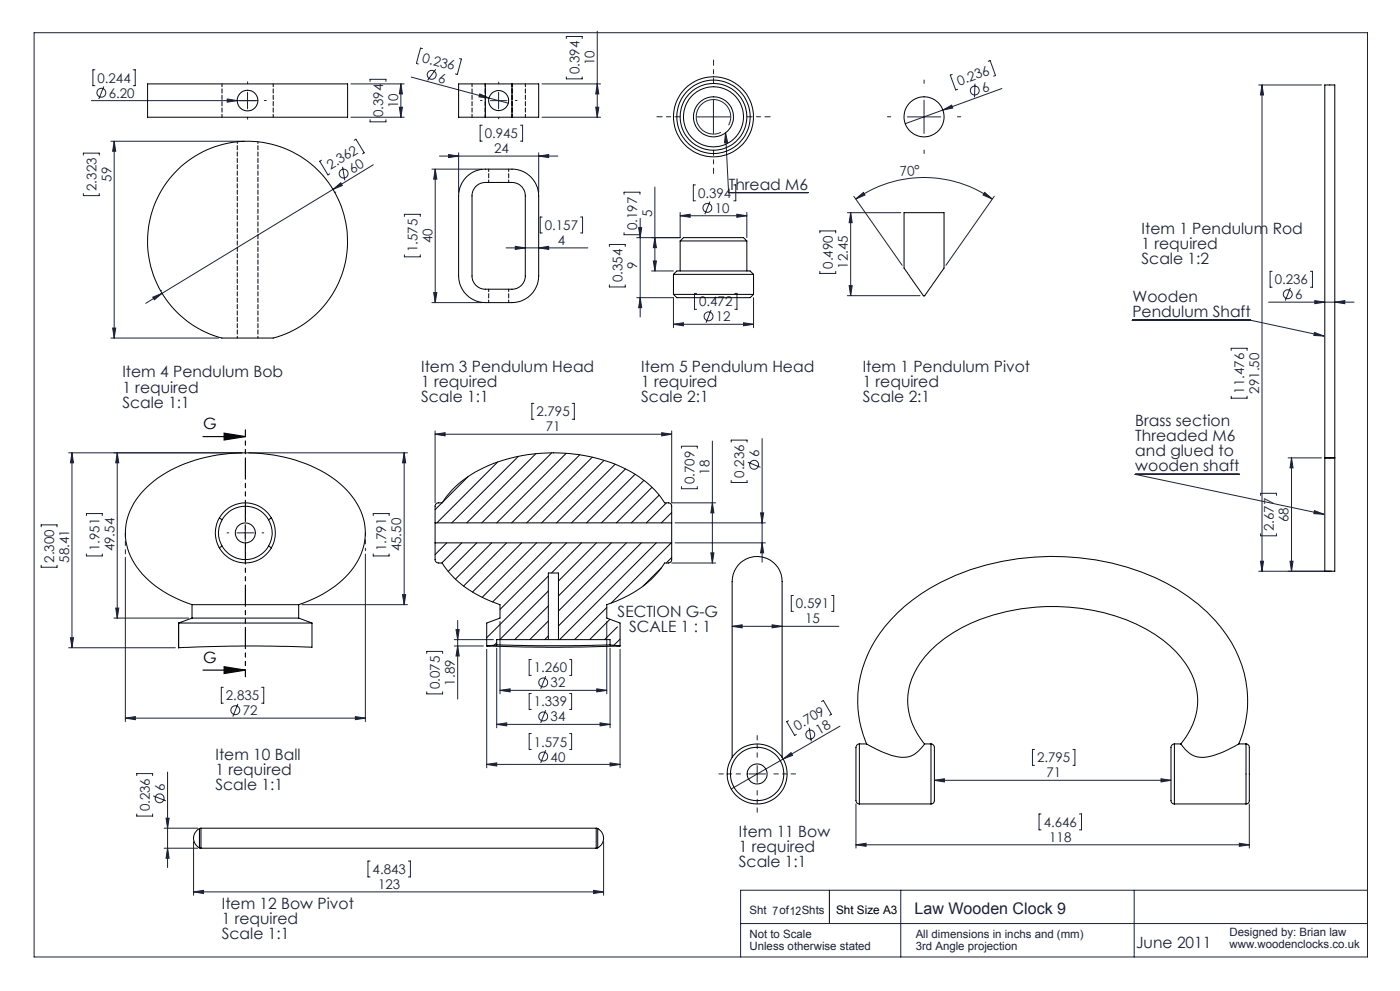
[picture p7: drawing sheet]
<svg xmlns="http://www.w3.org/2000/svg" width="420mm" height="297mm" viewBox="0 0 420 297" stroke-linecap="round" stroke-linejoin="round" font-family="sans-serif">
<g fill="none" stroke="#1b2136" stroke-width=".3">
<path d="M10.2 9.8h400v277h-400zM126.8 14.6l-.6-.2-1.3 4.6 .6 .2M137.9 17.6l.5 .1-1.2 4.6-.6-.1M169.9 11.5v-.6h4.8v.6M179.2 9.3v25.8M296.5 18.4l.5-.2 1.7 4.4-.6 .2M27.4 30.2h50M28.5 20.9h-.6v4.8h.6M31.2 25.9l-1.6 3.8M40 20.9h.6v4.8h-.6M68.2 29.7l3 .5-3 .4zM74.3 27.7v4.9"/>
<path d="M105.3 25.1h15.9M105.3 35.1h15.9M111 24.4v-.6h4.8v.6M111 35.9v.6h4.8v-.6M119.8 32.1h.9l-.4 3zM120.3 25.1l.4 3h-.9zM120.3 25.1v10M123.4 23.1l23.3 6.3M130.7 20.8l-2.4 3.3M143.9 28.1l2.8 1.3-3-.4zM144.7 37.5h-.7v4.8h.7M146.7 29.4l5.8 1.5"/>
<path d="M147.1 30.2h5M149.6 27.7v4.9M156.1 37.5h.7v4.8h-.7M162.6 25.1h17.6M162.6 35.1h17.6M169.9 23v.6h4.8v-.6M178.7 32.1h.9l-.4 3zM179.2 25.1l.4 3h-.9zM209.1 35h9.9M214 30v10M217.7 39.8l.9 17.9h23.8M217.7 39.8l.6 3h-1z"/>
<path d="M218.6 37.5a5.2 5.2 0 0 0-3.5-7.6 5.2 5.2 0 0 0-6.1 5.7 5.2 5.2 0 0 0 7.3 4M272.2 35h10M277.2 30v10M282.9 33l2.6-1.5 .3 .9zM285.7 22.3l-.6 .2 1.6 4.4 .6-.1M292.5 25.1l-.2 4.1M300.6 26.5l-29 10.6M377.6 25.5h18.9M378.6 25.5l.5 3h-1zM378.6 25.5v145.7M25 46.5v-.6h4.8v.6M25 58v.6h4.8v-.6"/>
<path d="M33.3 42.3h40M34.3 42.3l.4 3h-.9zM34.3 42.3v59M96.4 48l-.5 .3 2.5 4.1 .5-.3M99.9 56.8l-51.3 31.1M99.9 56.8l2.3-2 .5 .8zM100.4 57.6h.1M102.8 50l.6 4M106.3 42l.5-.3 2.5 4.1-.5 .3M112 49.4l-12.1 7.4M129.6 50.7h15M130.6 50.7l.5 3h-1z"/>
<path d="M130.6 50.7v40M131.8 46.8h35.6M134.6 46.3l3 .5-3 .4zM137.6 45.8v11.9M161.6 46.8l3-.5v.9zM161.6 45.8v11.9M187.2 58.2v-.6h4.8v.6M196.5 56.1v25.1M208.6 55.4h-.6v4.8h.6M220.1 55.4h.6v4.8h-.6M256.2 58.8l14.5 20.7M256.7 59.7l2.3-2 .5 .8z"/>
<path d="M256.7 59.7a35.7 35.7 0 0 1 41 0M295.4 57.7l2.3 2-2.8-1.2zM298.3 58.8l-14.5 20.7M121.3 64.9v-.7h4.8v.7M121.3 76.4v.6h4.8v-.6M151.8 74.3h24.6M154.6 73.8l3 .5-3 .5zM161.6 74.3l3-.5v1zM162.7 65h-.6v4.8h.6M174.2 65h.6v4.8h-.6M182.8 73.9v-.6h4.8v.6M187.2 69.7v.6h4.8v-.6"/>
<path d="M191.6 68.2h.9l-.4 3zM192.1 65.4v29.6M196 78.2h.9l-.4 3zM196.5 71.2l.4 3h-.9zM204 64.7l3-.5v.9zM204 63.7v7.5h-13M204 64.7h20M213 60.4l-1.5 3.8M221.1 64.2l2.9 .5-2.9 .4zM224 63.7v7.5M246 69.8v-.6h4.7v.6M254.2 63.7h16"/>
<path d="M255.2 63.7l.5 3h-1zM255.2 63.7v24.9M33.8 98.3h.9l-.4 3zM45.8 89.1l2.8-1.2-2.3 1.9zM48.1 87.1h.1M48.6 87.9l-4.9 3M129.6 90.7h15M130.1 87.7h1l-.5 3zM182.8 85.4v.6h4.8v-.6M191 89.2h11v9M192.1 89.2l.4 3h-.9zM195.5 81.2h6.5"/>
<path d="M202 97.2h24.1M202 97.2l3-.5v.9zM209 87.9h-.6v4.8h.6M213.3 92.9l-1.5 3.8M220.5 87.9h.6v4.8h-.6M223.1 96.7l3 .5-3 .4zM226.1 89.2v9M246 81.3v.6h4.7v-.6M254.2 88.6h21.8M254.7 85.6h1l-.5 3zM339.7 96h35.5l22 4.7M380.6 90.6h25.6"/>
<path d="M381.6 81.3h-.6v4.8h.6M387.1 86.3l-1.5 3.8M393.1 81.3h.6v4.8h-.6M394.3 99.6l2.9 1.1-3-.2zM394.4 90.1l3 .5-3 .4zM400.4 90.6l3-.5v.9zM33.3 101.3h32.3M369.4 105v-.6h4.7v.6M369.4 118.7v.6h4.7v-.6M20.6 135.7h52M21.6 135.7v58.4M21.6 135.7l.4 3h-.9z"/>
<path d="M35.2 135.7l.4 3h-.9zM35.2 135.7v49.5M74.6 135.7h47.6M121.2 135.7l.5 3h-.9zM121.2 135.7v45.5M130.5 129.1v21.6M130.5 130.1h71M130.5 130.1l3-.4v.9zM160.2 120.9h-.6v4.8h.6M171.7 120.9h.6v4.8h-.6M198.5 129.7l3 .4-3 .5zM201.5 129.1v21.6h13.2"/>
<path d="M204.4 134.3v-.6h4.8v.6M213.7 132.2v36.5M219.4 132.5v-.6h4.7v.6M224.3 138.5l3.8 1.5M228.6 131.4v37.1M386.4 137.2h10.1M387.5 137.2v34M387.5 137.2l.4 3h-.9zM12.3 157.9v-.6h4.8v.6M25.9 154.5v-.6h4.8v.6M71.1 159.7h5M73.6 157.2v5"/>
<path d="M112 154.5v-.6h4.7v.6M202.5 156.7h27.1M204.4 145.8v.7h4.8v-.7M213.7 150.7l.5 3h-.9zM219.4 144v.6h4.7v-.6M228.2 153.7h.9l-.5 3zM371.8 142.2h-31.2l56.6 11.9M378.2 148.5v-.7h4.7v.7M378.2 159.9v.7h4.7v-.7M394.3 153l2.9 1.1-3-.2zM12.3 169.4v.6h4.8v-.6M25.9 166v.6h4.8v-.6"/>
<path d="M37.6 167v49.2M109.6 166v50.2M112 166v.6h4.7v-.6M120.8 178.2h.9l-.5 3zM201.5 168.7h13.2M202.5 162.7h27.1M213.3 165.7h.9l-.5 3zM228.6 162.7l.5 3h-.9zM238 178.5h-.6v4.7h.6M249.5 178.5h.6v4.7h-.6M377.6 171.2h21.9M378.1 168.2h1l-.5 3z"/>
<path d="M387 168.2h.9l-.4 3zM20.6 194.1h32M21.1 191.1h.9l-.4 3zM34.2 185.2h22.4M34.7 182.2h.9l-.4 3zM53.6 186.7v7.4M90.6 181.2h31.6M128 195.8v-.6h4.8v.6M136.3 191.7h11.7M136.3 193.6h8.7M136.8 188.7h1l-.5 3zM137.3 185.9v23.6"/>
<path d="M137.3 193.6l.5 3h-1zM146 194.6v35.5M149 194.3v23.8M150 186.3v21.6M159.4 197.7h-.7v4.7h.7M170.9 197.7h.6v4.7h-.6M182 186.3v21.6M183 194.3v23.8M186 194.6v35.5M219.6 187.7l3-.4v.9zM219.6 187.7h32.1M231.6 187.3l3 .4-3 .5z"/>
<path d="M37.6 215.2l3-.4v.9zM37.6 215.2h72M67 206h-.6v4.7h.6M71.4 211l-1.6 3.8M78.5 206h.6v4.7h-.6M106.6 214.8l3 .4-3 .5zM128 207.3v.7h4.8v-.7M149 217.1h34M149 217.1l3-.5v1zM150 206.9h32M150 206.9l3-.5v1zM159.4 219.8h-.7v4.8h.7"/>
<path d="M159.4 207.9h-.7v4.7h.7M163.7 212.8l-1.5 3.8M163.7 202.6l-1.5 3.8M170.9 219.8h.6v4.8h-.6M170.9 207.9h.6v4.7h-.6M179 206.4l3 .5-3 .5zM180 216.6l3 .5-3 .5zM236.5 216l-.5 .3 2.4 4.1 .5-.3M242.8 218.1l.6 4.1M246.5 210.3l.5-.4 2.4 4.2-.5 .3M252 217.6l-17.1 9.9M41 232.4v-.6h4.8v.6"/>
<path d="M46 238.5l3.8 1.5M50.3 231.4v28.6M146 229.1h40M146 229.1l3-.5v1zM163.7 224.8l-1.5 3.8M183 228.6l3 .5-3 .5zM224.6 231.9h5.1M227.2 229.4v5.1M234.9 227.5l-15.5 9M234.9 227.5l2.4-1.9 .5 .8zM280.3 233.9l3-.5v.9zM280.3 233.9h71"/>
<path d="M310.4 224.6h-.7v4.8h.7M321.9 224.6h.6v4.8h-.6M348.3 233.4l3 .5-3 .4zM41 243.9v.7h4.8v-.7M49.2 254.2h10.1M49.2 248.2h10.1M49.8 245.2h.9l-.4 3zM50.3 254.2l.4 3h-.9zM58.1 252.2v16.1M111 258.1h-.6v4.7h.6M122.5 258.1h.6v4.7h-.6M181.1 252.2v16.1"/>
<path d="M256.8 253.2l3-.5v.9zM256.8 240.9v13.3M256.8 253.2h118M312.3 243.9h-.6v4.8h.6M323.8 243.9h.6v4.8h-.6M371.8 252.7l3 .5-3 .4zM374.8 240.9v13.3M58.1 267.3l3-.5v1zM58.1 267.3h123M178.1 266.8l3 .5-3 .5zM222.2 276.8h188M270.2 266.8v20"/>
<path d="M340.3 266.8v20M410.2 266.8h-188v20"/>
<circle cx="30.4" cy="27.8" r="1.34"/>
<circle cx="129.5" cy="22.4" r="1.35"/>
<circle cx="292.4" cy="27.1" r="1.35"/>
<circle cx="103.1" cy="52" r="1.33"/>
<circle cx="212.2" cy="62.3" r="1.33"/>
<circle cx="212.6" cy="94.8" r="1.33"/>
<circle cx="386.3" cy="88.2" r="1.33"/>
<circle cx="226.2" cy="139.3" r="1.34"/>
<circle cx="70.6" cy="212.8" r="1.33"/>
<circle cx="163" cy="214.7" r="1.33"/>
<circle cx="163" cy="204.5" r="1.33"/>
<circle cx="47.9" cy="239.2" r="1.33"/>
<circle cx="163" cy="226.7" r="1.33"/>
<circle cx="243.1" cy="220.1" r="1.33"/>
</g>
<path d="M60.9 130.8h12.7M67.2 129.8l6.4 1-6.4 1.1zM67.2 199.8l6.4 1-6.4 1.1zM60.9 200.8h12.7" fill="none" stroke="#000" stroke-width=".35"/>
<path d="M73.6 202.8v-74" fill="none" stroke="#000" stroke-width=".35" stroke-dasharray="6.3 1.3 1.3 1.3 1.3 1.3" stroke-dashoffset="4.3"/>
<g fill="none" stroke="#1b2136" stroke-width=".3" stroke-dasharray="15.2 1.3 1.3 1.3">
<path d="M69.3 30.1h-.6M74.3 25.1v-.6M74.3 35.1v.6M79.3 30.1h.6M144.6 30.1h-.5M149.6 25.1v-.5M149.6 35.1v.5M154.6 30.1h.5M267.2 35h-1M277.2 25v-1M287.2 35h1M277.2 45v1"/>
<path d="M68.6 159.7h-.5M73.6 154.7v-.5M78.6 159.7h.5M73.6 164.7v.5"/>
</g>
<path d="M204.1 35h-7M214.1 25v-7M224.1 35h7M214.1 45v7" fill="none" stroke="#1b2136" stroke-width=".3" stroke-dasharray="15.2 1.3 1.3 1.3" stroke-dashoffset="13.6"/>
<path d="M222.2 231.9h-6.5M227.2 226.9v-6.5M227.2 236.9v6.5M232.2 231.9h6.5" fill="none" stroke="#1b2136" stroke-width=".3" stroke-dasharray="15.2 1.3 1.3 1.3" stroke-dashoffset="13.9"/>
<path d="M248.8 266.8v10" fill="none" stroke="#000" stroke-width=".3"/>
<path d="M37.6 159.7v6.3" fill="none" stroke="#1b2136" stroke-width=".3" stroke-dasharray="15.2 1.3 1.3 1.3" stroke-dashoffset="14"/>
<path d="M109.6 159.7v5.3" fill="none" stroke="#1b2136" stroke-width=".3" stroke-dasharray="15.2 1.3 1.3 1.3" stroke-dashoffset="14.5"/>
<path d="M67.2 199.8l6.4 1-6.4 1.1zM67.2 129.8l6.4 1-6.4 1.1z" fill="#000"/>
<g fill="#1b2136">
<path d="M143.9 28.1l2.8 1.3-3-.4z"/>
<path d="M68.2 29.7l3 .5-3 .4z"/>
<path d="M282.9 33l2.6-1.5 .3 .9z"/>
<path d="M234.9 227.5l2.4-1.9 .5 .8z"/>
<path d="M198.5 129.7l3 .4-3 .5zM130.5 130.1l3-.4v.9z"/>
<path d="M146 229.1l3-.5v1zM183 228.6l3 .5-3 .5z"/>
<path d="M136.8 188.7h1l-.5 3zM137.3 193.6l.5 3h-1zM228.2 153.7h.9l-.5 3zM228.6 162.7l.5 3h-.9zM213.7 150.7l.5 3h-.9zM213.3 165.7h.9l-.5 3z"/>
<path d="M150 206.9l3-.5v1zM179 206.4l3 .5-3 .5z"/>
<path d="M149 217.1l3-.5v1zM180 216.6l3 .5-3 .5z"/>
<path d="M217.7 39.8l.6 3h-1zM394.3 99.6l2.9 1.1-3-.2zM394.3 153l2.9 1.1-3-.2z"/>
<path d="M37.6 215.2l3-.4v.9zM106.6 214.8l3 .4-3 .5z"/>
<path d="M21.6 135.7l.4 3h-.9zM21.1 191.1h.9l-.4 3z"/>
<path d="M400.4 90.6l3-.5v.9zM394.4 90.1l3 .5-3 .4z"/>
<path d="M204 64.7l3-.5v.9zM221.1 64.2l2.9 .5-2.9 .4zM202 97.2l3-.5v.9zM223.1 96.7l3 .5-3 .4zM280.3 233.9l3-.5v.9zM348.3 233.4l3 .5-3 .4zM256.8 253.2l3-.5v.9zM371.8 252.7l3 .5-3 .4z"/>
<path d="M134.6 46.3l3 .5-3 .4zM161.6 46.8l3-.5v.9z"/>
<path d="M58.1 267.3l3-.5v1zM178.1 266.8l3 .5-3 .5z"/>
<path d="M219.6 187.7l3-.4v.9zM231.6 187.3l3 .4-3 .5z"/>
<path d="M295.4 57.7l2.3 2-2.8-1.2zM256.7 59.7l2.3-2 .5 .8z"/>
<path d="M45.8 89.1l2.8-1.2-2.3 1.9zM99.9 56.8l2.3-2 .5 .8z"/>
<path d="M378.1 168.2h1l-.5 3zM378.6 25.5l.5 3h-1z"/>
<path d="M387 168.2h.9l-.4 3zM387.5 137.2l.4 3h-.9zM50.3 254.2l.4 3h-.9zM49.8 245.2h.9l-.4 3z"/>
<path d="M120.3 25.1l.4 3h-.9zM119.8 32.1h.9l-.4 3zM130.6 50.7l.5 3h-1zM130.1 87.7h1l-.5 3zM179.2 25.1l.4 3h-.9zM178.7 32.1h.9l-.4 3zM191.6 68.2h.9l-.4 3zM192.1 89.2l.4 3h-.9zM196.5 71.2l.4 3h-.9zM196 78.2h.9l-.4 3zM255.2 63.7l.5 3h-1zM254.7 85.6h1l-.5 3zM121.2 135.7l.5 3h-.9zM120.8 178.2h.9l-.5 3zM35.2 135.7l.4 3h-.9zM34.7 182.2h.9l-.4 3z"/>
<path d="M34.3 42.3l.4 3h-.9zM33.8 98.3h.9l-.4 3z"/>
<path d="M154.6 73.8l3 .5-3 .5zM161.6 74.3l3-.5v1z"/>
</g>
<g fill="none" stroke="#000" stroke-width=".3">
<path d="M44.3 25.1h60v10h-60zM145.6 25.1h-8v10h8M145.6 25.1v10M145.6 35.1h8M145.6 25.1h8M153.6 25.1h8v10h-8M153.6 25.1v10M397.4 25.5h3v145.7h-3zM139.9 53a7.9 7.9 0 0 1 5.7-2.3h8a8 8 0 0 1 8 8v24a8.1 8.1 0 0 1-8 8h-8a8.1 8.1 0 0 1-8-8v-24a8.3 8.3 0 0 1 2.3-5.7zM142.6 56a4.2 4.2 0 0 1 3-1.3h8a4 4 0 0 1 4 4v24a4 4 0 0 1-4 4h-8a4 4 0 0 1-4-4v-24a3.9 3.9 0 0 1 1-2.7zM204 72.2h20M204 72.2l1-1h18.1l.9 1"/>
<path d="M204 72.2v9M224 72.2v9M271.2 63.7h12v16.7l-5.9 8.3-.3-.1-5.8-8.2zM202 82.2h24.1M202 82.2l1.1-1h21.9l1.1 1M202 88.2h24.1M202 88.2l1.1 1h21.9l1.1-1M202 82.2v6M226.1 82.2v6M149.3 138.5l-18.2 18.2M155.5 136.8l-20 19.9M160.8 136l-20.8 20.7"/>
<path d="M165.5 135.7l-21 21M169.9 135.9l-20.9 20.8M173.9 136.3l-20.4 20.4M177.7 137l-19.7 19.7M181.2 138l-18.7 18.7M184.5 139.1l-17.5 17.6M397.4 137.2h3zM65.8 155.3a8.9 8.9 0 0 0 0 8.9M65.8 155.3a9 9 0 0 1 15.6 0M65.8 155.3l.8 .4M66.6 155.7a7.7 7.7 0 0 0 0 8M66.6 155.7a8 8 0 0 1 13.9 0"/>
<path d="M80.5 155.7a7.5 7.5 0 0 1 0 8M81.4 155.3a9.1 9.1 0 0 1 0 8.9M81.4 155.3l-.9 .4M130.5 156.7v-5a1.02 1.02 0 0 1 1-1h1.1a32.4 32.4 0 0 1 19.6-13.1 50.9 50.9 0 0 1 37.1 3.8 27.8 27.8 0 0 1 10.1 9.3h1.1a1.02 1.02 0 0 1 1 1v5M130.5 156.7v6M130.5 156.7h71M132.6 150.7l-2.1 2M140.5 142.8l-7.7 7.7M187.6 140.5l-16.2 16.2M190.5 142.1l-14.5 14.6M193.2 144l-12.8 12.7M195.6 146l-10.7 10.7"/>
<path d="M197.8 148.4l-8.4 8.3M199.9 150.7l-6 6M201.5 153.6l-3.1 3.1M201.5 156.7v6M65.8 164.2a9 9 0 0 0 15.6 0M66.6 163.7a8 8 0 0 0 13.9 0M66.6 163.7l-.8 .5M80.5 163.7l.9 .5M130.5 162.7v5a1.02 1.02 0 0 0 1 1h1.1a31.4 31.4 0 0 0 17.4 12.5v4l-4 1.5v6.9M130.5 162.7h71M134 162.7l-3.5 3.5M138.5 162.7l-6 6"/>
<path d="M143 162.7l-8.6 8.6M147.5 162.7l-10.9 10.9M152 162.7l-12.9 12.9M156.5 162.7l-14.8 14.7M161 162.7l-16.4 16.3M164.5 172.6l-18.5 18.5M164.5 177.1l-14.6 14.6M165.5 162.7l-17.7 17.7M170 162.7l-20 20M174.4 162.7l-8.9 9M178.9 162.7l-11.4 11.4M183.4 162.7l-15.9 15.9"/>
<path d="M187.9 162.7l-20.4 20.4M192.4 162.7l-24.9 24.9M196.9 162.7l-29 29M198.4 170.1l-5.5 5.5M201.4 162.7l-18.1 18.1M201.5 167.1l-1.6 1.6M201.5 162.7v5a1.02 1.02 0 0 1-1 1h-1.1a31.4 31.4 0 0 1-17.4 12.5v4l4 1.5v6.9M53.6 186.7h40M53.6 186.7v7.4M57.6 181.2a30.5 30.5 0 0 1-17.9-13.4 17.3 17.3 0 0 1 3.5-20.9 40.3 40.3 0 0 1 25.2-10.9 47.4 47.4 0 0 1 32.5 8.1 19.5 19.5 0 0 1 8.5 18.1 22.2 22.2 0 0 1-11.3 15.1l-4 2.2-4.5 1.7M57.6 181.2h32M57.6 185.2h32"/>
<path d="M57.6 185.2l-4 1.5M57.6 181.2v4M89.6 185.2l4 1.5M89.6 181.2v4M93.6 186.7v7.3l-20.7-.4-19.3 .5M146 193.6l18.4 .4 21.6-.4M149 192.6l-.7 .8M149 193.3l-3 .3M149 193.3h.1M149.1 193.3l12.1 .2 21.8-.2M164.5 186.1l-5.6 5.6M164.5 190.6l-1.1 1.1"/>
<path d="M164.5 181.6l-10.1 10.1M164.5 191.7h3M164.5 191.7h-15.5v1.6M164.5 191.7v-20h3v20M167.5 191.7h15.5v1.6M182 182.1l-9.6 9.6M183 185.6l-6.1 6.1M183 193.3l3 .3M185.2 187.9l-3.8 3.8M186 191.6l-1.9 1.8M219.6 227v-50.4a9.1 9.1 0 0 1 3-8.3 7.6 7.6 0 0 1 8.4-.4 7.6 7.6 0 0 1 3.6 7.6v51.5M257.8 223a1.49 1.49 0 0 0-1 2v14.9a.99 .99 0 0 0 1 1"/>
<path d="M257.8 223h2.2l.7 .4a27.9 27.9 0 0 0 9.8 3.6 7.7 7.7 0 0 0 6.9-4h1.9M257.8 223v17.9M260 223a34.2 34.2 0 0 1 7.3-37.3 59.8 59.8 0 0 1 33.3-17.5 75.2 75.2 0 0 1 52.6 8.4 42.9 42.9 0 0 1 20 25 32.7 32.7 0 0 1-1.6 21.4M277.4 223a19.3 19.3 0 0 1 .1-26.3 43.7 43.7 0 0 1 24.5-13.4 61.5 61.5 0 0 1 41.9 5.3 30.2 30.2 0 0 1 14.2 15 19.2 19.2 0 0 1-3.9 19.4M279.3 223a1.44 1.44 0 0 1 1 1.9v15a.99 .99 0 0 1-1 1M279.3 223v17.9M352.3 223a1.28 1.28 0 0 0-1 1.7v15a1.04 1.04 0 0 0 1 1.2M352.3 223v17.9M352.3 223h2M371.6 223l-.3 .2a24.5 24.5 0 0 1-11 3.8 8.4 8.4 0 0 1-6-4M371.6 223h2.2M373.8 223a1.34 1.34 0 0 1 1 1.8v14.9a.98 .98 0 0 1-1 1.2"/>
<path d="M373.8 223v17.9M59.8 254.1l.5 .1M59.8 248.3a3.2 3.2 0 0 0-1.7 2.9 3.2 3.2 0 0 0 1.7 2.9M59.8 248.3v5.8M60.3 248.2l-.5 .1M60.3 248.2v6M60.3 254.2h118.6M60.3 248.2h118.6M178.9 248.2l.4 .1M178.9 248.2v6M179.3 254.1l-.4 .1M179.3 248.3a3.3 3.3 0 0 1 0 5.8"/>
<path d="M179.3 248.3v5.8M257.8 240.9h21.5M352.3 240.9h21.5"/>
<circle cx="74.3" cy="30.2" r="3.1"/>
<circle cx="149.6" cy="30.2" r="3"/>
<circle cx="214" cy="35" r="6"/>
<circle cx="214" cy="35" r="11"/>
<circle cx="214" cy="35" r="10"/>
<circle cx="214" cy="35" r="12"/>
<circle cx="214.1" cy="35" r="9"/>
<circle cx="277.2" cy="35" r="6"/>
<circle cx="74.3" cy="72.3" r="30"/>
<circle cx="73.6" cy="159.7" r="2.99"/>
<circle cx="227.1" cy="232" r="8"/>
<circle cx="227.2" cy="231.9" r="9"/>
<circle cx="227.2" cy="232" r="3"/>
</g>
<path d="M71.2 42.5v58.8M77.4 101.3v-58.8" fill="none" stroke="#000" stroke-width=".3" stroke-dasharray="1.3 .6" stroke-dashoffset=".7"/>
<path d="M66.6 35.1v-10M82 35.1v-10M141.6 35.1v-10M145.6 35.1v-10M153.6 35.1v-10M157.6 35.1v-10" fill="none" stroke="#000" stroke-width=".3" stroke-dasharray="1.3 .6" stroke-dashoffset=".4"/>
<path d="M146.6 50.7v4M152.6 54.7v-4M146.6 86.7v4M152.6 90.7v-4" fill="none" stroke="#000" stroke-width=".3" stroke-dasharray="1.3 .6" stroke-dashoffset=".5"/>
<text font-size="4.8" fill="#1b2136" x="274.4" y="273.9">Law Wooden Clock 9</text>
<g font-size="4.7" fill="#1b2136">
<text x="218.6" y="57.1">Thread M6</text>
<text x="342.5" y="70.2">Item 1 Pendulum Rod</text>
<text x="342.5" y="74.7">1 required</text>
<text x="342.5" y="79.2">Scale 1:2</text>
<text x="339.7" y="90.4">Wooden</text>
<text x="339.7" y="94.9">Pendulum Shaft</text>
<text x="36.7" y="113.1">Item 4 Pendulum Bob</text>
<text x="126.4" y="111.4">Item 3 Pendulum Head</text>
<text x="192.4" y="111.4">Item 5 Pendulum Head</text>
<text x="258.8" y="111.4">Item 1 Pendulum Pivot</text>
<text x="36.7" y="117.6">1 required</text>
<text x="126.4" y="115.9">1 required</text>
<text x="192.4" y="115.9">1 required</text>
<text x="258.8" y="115.9">1 required</text>
<text x="36.7" y="122.2">Scale 1:1</text>
<text x="126.4" y="120.5">Scale 1:1</text>
<text x="192.4" y="120.5">Scale 2:1</text>
<text x="258.8" y="120.5">Scale 2:1</text>
<text x="340.6" y="127.5">Brass section</text>
<text x="340.6" y="132.1">Threaded M6</text>
<text x="340.6" y="136.6">and glued to</text>
<text x="340.6" y="141.1">wooden shaft</text>
<text x="185.3" y="184.8">SECTION G-G</text>
<text x="188.7" y="189.3">SCALE 1 : 1</text>
<text x="64.7" y="227.7">Item 10 Ball</text>
<text x="64.7" y="232.3">1 required</text>
<text x="64.7" y="236.8">Scale 1:1</text>
<text x="221.7" y="250.8">Item 11 Bow</text>
<text x="221.7" y="255.3">1 required</text>
<text x="221.7" y="259.9">Scale 1:1</text>
<text x="66.6" y="272.4">Item 12 Bow Pivot</text>
<text x="66.6" y="276.9">1 required</text>
<text x="66.6" y="281.4">Scale 1:1</text>
<text x="340.8" y="284.2">June 2011</text>
</g>
<g font-size="4.7">
<text x="60.9" y="128.7">G</text>
<text x="60.9" y="198.7">G</text>
</g>
<g font-size="4" fill="#1b2136">
<text x="126.5" y="18.5" transform="rotate(15 126.5 18.5)">0.236</text>
<text x="173.8" y="22.2" transform="rotate(-90 173.8 22.2)">0.394</text>
<text x="178.3" y="19.5" transform="rotate(-90 178.3 19.5)">10</text>
<text x="29.3" y="24.8">0.244</text>
<text x="32.6" y="29.3">6.20</text>
<text x="131.3" y="24.4" transform="rotate(15 131.3 24.4)">6</text>
<text x="287.7" y="25.7" transform="rotate(-20 287.7 25.7)">0.236</text>
<text x="295" y="27.8" transform="rotate(-20 295 27.8)">6</text>
<text x="114.9" y="35.1" transform="rotate(-90 114.9 35.1)">0.394</text>
<text x="119.4" y="32.3" transform="rotate(-90 119.4 32.3)">10</text>
<text x="145.4" y="41.4">0.945</text>
<text x="148.2" y="45.9">24</text>
<text x="99.1" y="50.9" transform="rotate(-31 99.1 50.9)">2.362</text>
<text x="105.8" y="52.2" transform="rotate(-31 105.8 52.2)">60</text>
<text x="270.2" y="52.9" transform="rotate(-6 270.2 52.9)">70°</text>
<text x="28.9" y="57.2" transform="rotate(-90 28.9 57.2)">2.323</text>
<text x="33.4" y="54.5" transform="rotate(-90 33.4 54.5)">59</text>
<text x="209.4" y="59.3">0.394</text>
<text x="195.6" y="65.1" transform="rotate(-90 195.6 65.1)">5</text>
<text x="214.4" y="63.8">10</text>
<text x="163.4" y="68.9">0.157</text>
<text x="191.1" y="68.9" transform="rotate(-90 191.1 68.9)">0.197</text>
<text x="125.2" y="75.6" transform="rotate(-90 125.2 75.6)">1.575</text>
<text x="129.7" y="72.8" transform="rotate(-90 129.7 72.8)">40</text>
<text x="167.3" y="73.4">4</text>
<text x="191.2" y="80.7" transform="rotate(-90 191.2 80.7)">9</text>
<text x="249.9" y="80.5" transform="rotate(-90 249.9 80.5)">0.490</text>
<text x="254.4" y="80.5" transform="rotate(-90 254.4 80.5)">12.45</text>
<text x="186.7" y="84.6" transform="rotate(-90 186.7 84.6)">0.354</text>
<text x="382.4" y="85.2">0.236</text>
<text x="388.6" y="89.7">6</text>
<text x="209.7" y="91.8">0.472</text>
<text x="214.8" y="96.3">12</text>
<text x="373.3" y="117.9" transform="rotate(-90 373.3 117.9)">11.476</text>
<text x="377.8" y="117.9" transform="rotate(-90 377.8 117.9)">291.50</text>
<text x="161" y="124.8">2.795</text>
<text x="163.7" y="129.3">71</text>
<text x="227.8" y="137.1" transform="rotate(-90 227.8 137.1)">6</text>
<text x="212.8" y="142.3" transform="rotate(-90 212.8 142.3)">18</text>
<text x="223.3" y="143.2" transform="rotate(-90 223.3 143.2)">0.236</text>
<text x="208.4" y="145.1" transform="rotate(-90 208.4 145.1)">0.709</text>
<text x="382.1" y="159.2" transform="rotate(-90 382.1 159.2)">2.677</text>
<text x="386.6" y="156.4" transform="rotate(-90 386.6 156.4)">68</text>
<text x="29.8" y="165.2" transform="rotate(-90 29.8 165.2)">1.951</text>
<text x="34.3" y="165.2" transform="rotate(-90 34.3 165.2)">49.54</text>
<text x="115.9" y="165.2" transform="rotate(-90 115.9 165.2)">1.791</text>
<text x="120.4" y="165.2" transform="rotate(-90 120.4 165.2)">45.50</text>
<text x="16.3" y="168.6" transform="rotate(-90 16.3 168.6)">2.300</text>
<text x="20.7" y="168.6" transform="rotate(-90 20.7 168.6)">58.41</text>
<text x="238.8" y="182.3">0.591</text>
<text x="241.6" y="186.8">15</text>
<text x="160.2" y="201.5">1.260</text>
<text x="67.8" y="209.9">2.835</text>
<text x="131.9" y="206.6" transform="rotate(-90 131.9 206.6)">0.075</text>
<text x="136.4" y="205.4" transform="rotate(-90 136.4 205.4)">1.89</text>
<text x="165.2" y="206">32</text>
<text x="72.8" y="214.3">72</text>
<text x="160.2" y="211.7">1.339</text>
<text x="165.2" y="216.2">34</text>
<text x="239.2" y="219" transform="rotate(-30 239.2 219)">0.709</text>
<text x="245.8" y="220.3" transform="rotate(-30 245.8 220.3)">18</text>
<text x="160.2" y="223.7">1.575</text>
<text x="165.2" y="228.2">40</text>
<text x="311.1" y="228.5">2.795</text>
<text x="313.9" y="233">71</text>
<text x="49.4" y="237" transform="rotate(-90 49.4 237)">6</text>
<text x="44.9" y="243.2" transform="rotate(-90 44.9 243.2)">0.236</text>
<text x="313.1" y="247.8">4.646</text>
<text x="314.8" y="252.3">118</text>
<text x="111.8" y="261.9">4.843</text>
<text x="113.5" y="266.4">123</text>
</g>
<text font-size="3.5" x="250.8" y="274">Sht Size A3</text>
<g font-size="3.4" fill="#1b2136">
<text x="224.8" y="273.9">Sht 7of12Shts</text>
<text x="224.8" y="281.2">Not to Scale</text>
<text x="274.7" y="281.2">All dimensions in inchs and (mm)</text>
<text x="368.8" y="280.6">Designed by: Brian law</text>
<text x="224.8" y="284.7">Unless otherwise stated</text>
<text x="274.7" y="284.7">3rd Angle projection</text>
<text x="368.8" y="284.1">www.woodenclocks.co.uk</text>
</g>
</svg>
